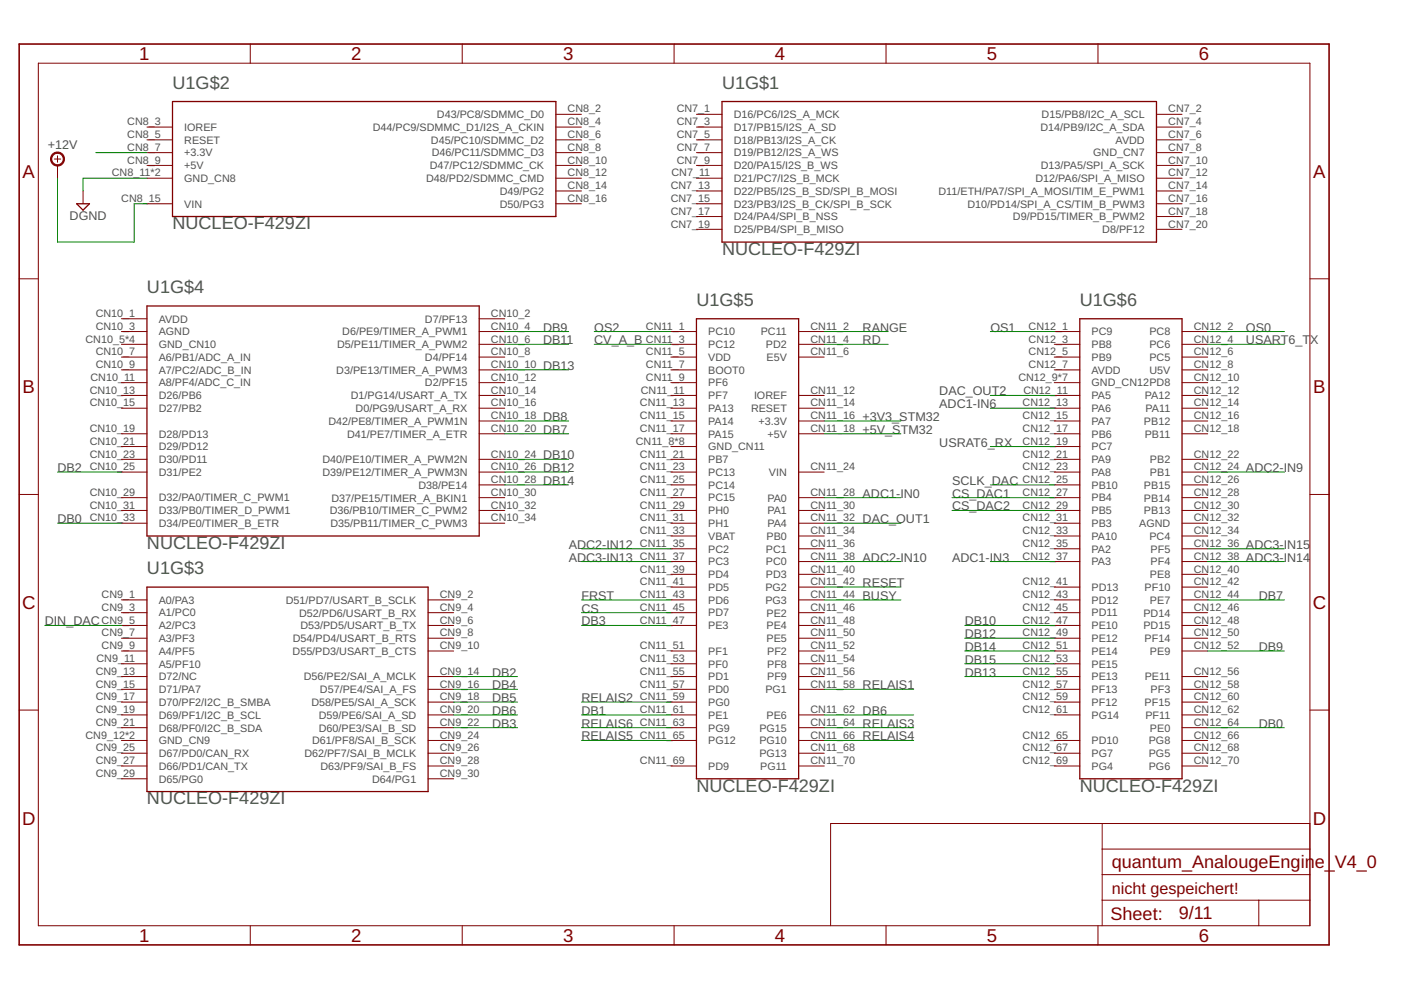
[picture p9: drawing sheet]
<svg xmlns="http://www.w3.org/2000/svg" width="297mm" height="210mm" viewBox="0 0 297 210" stroke-linecap="round" stroke-linejoin="round" font-family="sans-serif">
<g fill="none" stroke="#800000" stroke-width=".21">
<path d="M8.1 13.4h269.6v182.9h-269.6zM53.1 9.3v4.1M98 9.3v4.1M142.9 9.3v4.1M187.9 9.3v4.1M232.8 9.3v4.1M11.5 33.7h1.4M12.2 33v1.4M12.2 35.1v2.7M31.2 29.7h5.4M31.2 37.8h5.4M31.2 35.1h5.4"/>
<path d="M31.2 26.9h5.4M31.2 32.4h5.4M117.9 29.7h5.4M117.9 37.8h5.4M117.9 35.1h5.4M117.9 26.9h5.4M117.9 24.2h5.4M117.9 32.4h5.4M147.7 29.7h5.4M147.7 37.8h5.4M147.7 35.1h5.4M147.7 26.9h5.4"/>
<path d="M147.7 24.2h5.4M147.7 32.4h5.4M245.2 29.7h5.4M245.2 37.8h5.4M245.2 35.1h5.4M245.2 26.9h5.4M245.2 24.2h5.4M245.2 32.4h5.4M4.1 59.1h4M17.6 40.5v2.7M31.2 43.2h5.4M117.9 43.2h5.4"/>
<path d="M117.9 40.5h5.4M147.7 48.6h5.4M147.7 45.9h5.4M147.7 43.2h5.4M147.7 40.5h5.4M245.2 48.6h5.4M245.2 45.9h5.4M245.2 43.2h5.4M245.2 40.5h5.4M277.7 59.1h4.1M25.7 75.7h5.5M25.7 67.6h5.5"/>
<path d="M25.7 70.3h5.5M25.7 78.4h5.5M25.7 73h5.5M101.6 75.7h5.4M101.6 67.6h5.4M101.6 70.3h5.4M101.6 78.4h5.4M101.6 73h5.4M142.2 75.7h5.5M142.2 70.3h5.5M142.2 78.4h5.5M142.2 73h5.5"/>
<path d="M169.3 75.7h5.5M169.3 70.3h5.5M169.3 73h5.5M223.5 75.7h5.4M223.5 70.3h5.4M223.5 78.4h5.4M223.5 73h5.4M250.6 75.7h5.5M250.6 70.3h5.5M250.6 78.4h5.5M250.6 73h5.5M25.7 81.1h5.5"/>
<path d="M25.7 86.6h5.5M25.7 83.8h5.5M25.7 92h5.5M25.7 94.7h5.5M25.7 97.4h5.5M101.6 81.1h5.4M101.6 86.6h5.4M101.6 83.8h5.4M101.6 92h5.4M101.6 97.4h5.4M101.6 89.3h5.4M142.2 81.1h5.5"/>
<path d="M142.2 86.6h5.5M142.2 83.8h5.5M142.2 92h5.5M142.2 94.7h5.5M142.2 97.4h5.5M142.2 89.3h5.5M169.3 86.6h5.5M169.3 83.8h5.5M169.3 92h5.5M169.3 89.3h5.5M223.5 81.1h5.4M223.5 86.6h5.4"/>
<path d="M223.5 83.8h5.4M223.5 92h5.4M223.5 94.7h5.4M223.5 97.4h5.4M223.5 89.3h5.4M250.6 81.1h5.5M250.6 86.6h5.5M250.6 83.8h5.5M250.6 92h5.5M250.6 97.4h5.5M250.6 89.3h5.5M4.1 104.8h4"/>
<path d="M25.7 100.1h5.5M25.7 105.5h5.5M25.7 108.2h5.5M25.7 110.9h5.5M101.6 100.1h5.4M101.6 105.5h5.4M101.6 108.2h5.4M101.6 110.9h5.4M101.6 102.8h5.4M142.2 100.1h5.5M142.2 105.5h5.5M142.2 108.2h5.5"/>
<path d="M142.2 110.9h5.5M142.2 102.8h5.5M142.2 113.6h5.5M142.2 116.4h5.5M142.2 119.1h5.5M169.3 100.1h5.5M169.3 105.5h5.5M169.3 108.2h5.5M169.3 110.9h5.5M169.3 113.6h5.5M169.3 116.4h5.5M169.3 119.1h5.5"/>
<path d="M223.5 100.1h5.4M223.5 105.5h5.4M223.5 108.2h5.4M223.5 110.9h5.4M223.5 102.8h5.4M223.5 113.6h5.4M223.5 116.4h5.4M223.5 119.1h5.4M250.6 100.1h5.5M250.6 105.5h5.5M250.6 108.2h5.5M250.6 110.9h5.5"/>
<path d="M250.6 102.8h5.5M250.6 113.6h5.5M250.6 116.4h5.5M250.6 119.1h5.5M277.7 104.8h4.1M25.7 135.3h5.5M25.7 138h5.5M25.7 127.2h5.5M25.7 129.9h5.5M25.7 132.6h5.5M90.8 135.3h5.4M90.8 138h5.4"/>
<path d="M90.8 127.2h5.4M90.8 129.9h5.4M90.8 132.6h5.4M142.2 138h5.5M142.2 127.2h5.5M142.2 129.9h5.5M142.2 132.6h5.5M142.2 121.8h5.5M142.2 124.5h5.5M169.3 135.3h5.5M169.3 138h5.5M169.3 127.2h5.5"/>
<path d="M169.3 129.9h5.5M169.3 132.6h5.5M169.3 121.8h5.5M169.3 124.5h5.5M223.5 135.3h5.4M223.5 138h5.4M223.5 127.2h5.4M223.5 129.9h5.4M223.5 132.6h5.4M223.5 124.5h5.4M250.6 135.3h5.5M250.6 138h5.5"/>
<path d="M250.6 127.2h5.5M250.6 129.9h5.5M250.6 132.6h5.5M250.6 121.8h5.5M250.6 124.5h5.5M4.1 150.6h4M25.7 140.7h5.5M25.7 157h5.5M25.7 159.7h5.5M25.7 154.3h5.5M25.7 151.6h5.5M25.7 148.9h5.5"/>
<path d="M25.7 143.4h5.5M25.7 146.2h5.5M90.8 157h5.4M90.8 159.7h5.4M90.8 154.3h5.4M90.8 151.6h5.4M90.8 148.9h5.4M90.8 143.4h5.4M90.8 146.2h5.4M142.2 140.7h5.5M142.2 157h5.5M142.2 154.3h5.5"/>
<path d="M142.2 151.6h5.5M142.2 148.9h5.5M142.2 143.4h5.5M142.2 146.2h5.5M169.3 140.7h5.5M169.3 157h5.5M169.3 159.7h5.5M169.3 154.3h5.5M169.3 151.6h5.5M169.3 143.4h5.5M169.3 146.2h5.5M223.5 140.7h5.4"/>
<path d="M223.5 157h5.4M223.5 159.7h5.4M223.5 151.6h5.4M223.5 148.9h5.4M223.5 143.4h5.4M223.5 146.2h5.4M250.6 157h5.5M250.6 159.7h5.5M250.6 154.3h5.5M250.6 151.6h5.5M250.6 148.9h5.5M250.6 143.4h5.5"/>
<path d="M250.6 146.2h5.5M277.7 150.6h4.1M25.7 162.4h5.5M25.7 165.1h5.5M90.8 162.4h5.4M90.8 165.1h5.4M142.2 162.4h5.5M169.3 162.4h5.5M223.5 162.4h5.4M233.7 174.6v21.7M250.6 162.4h5.5M277.7 174.6h-101.6v21.7"/>
<path d="M53.1 196.3v4M98 196.3v4M142.9 196.3v4M187.9 196.3v4M232.8 196.3v4M233.7 190.9h44M233.7 185.4h44M233.7 180h44M266.9 190.9v5.4"/>
</g>
<path d="M4.1 9.3h277.7v191h-277.7z" fill="none" stroke="#800000" stroke-width=".34"/>
<path d="M36.6 21.5h81.3v24.4h-81.3zM153.1 21.5h92.1v29.8h-92.1zM16.3 43.2h2.7l-1.4 1.4zM31.2 64.9h70.4v48.7h-70.4zM147.7 67.6h21.6v97.5h-21.6zM228.9 67.6h21.7v97.5h-21.7zM31.2 124.5h59.6v43.3h-59.6z" fill="none" stroke="#800000" stroke-width=".28"/>
<path d="M11.1 32.7a1.49 1.49 0 0 1 2.3 .2 1.49 1.49 0 0 1-.8 2.2 1.49 1.49 0 0 1-1.9-1.4h.3a1.22 1.22 0 0 1 1.7-1.1 1.22 1.22 0 0 1 .3 2 1.22 1.22 0 0 1-2-.6v-.3h-.3z" fill-rule="evenodd" fill="#800000" stroke="#800000" stroke-width=".21"/>
<g fill="none" stroke="#008000" stroke-width=".21">
<path d="M12.2 37.8v13.5h16.2v-8.1h2.8M20.3 32.4h10.9M31.2 37.8h-13.6v2.7M107 73h13.6M107 78.4h13.6M107 70.3h13.6M126 73h16.2M126 70.3h16.2M174.8 73h13.5M174.8 70.3h13.5M210 70.3h13.5M256.1 73h16.2"/>
<path d="M256.1 70.3h16.2M107 92h13.6M107 89.3h13.6M107 97.4h13.6M174.8 92h16.2M174.8 89.3h16.2M210 83.8h13.5M210 94.7h13.5M210 86.6h13.5M12.2 110.9h13.5M12.2 100.1h13.5M107 100.1h13.6"/>
<path d="M107 102.8h13.6M123.3 119.1h18.9M123.3 116.4h18.9M174.8 110.9h16.2M174.8 105.5h16.2M174.8 119.1h16.2M201.8 105.5h21.7M201.8 108.2h21.7M210 119.1h13.5M210 102.8h13.5M256.1 119.1h16.2M256.1 100.1h16.2"/>
<path d="M256.1 116.4h16.2M9.5 132.6h16.2M123.3 132.6h18.9M123.3 127.2h18.9M123.3 129.9h18.9M174.8 127.2h16.2M174.8 124.5h16.2M204.6 132.6h18.9M204.6 138h18.9M204.6 135.3h18.9M256.1 127.2h16.2M256.1 138h16.2"/>
<path d="M96.2 154.3h13.5M96.2 146.2h13.5M96.2 151.6h13.5M96.2 148.9h13.5M96.2 143.4h13.5M123.3 157h18.9M123.3 154.3h18.9M123.3 151.6h18.9M123.3 148.9h18.9M174.8 157h18.9M174.8 154.3h18.9M174.8 146.2h18.9"/>
<path d="M174.8 151.6h18.9M204.6 143.4h18.9M204.6 140.7h18.9M256.1 154.3h16.2"/>
</g>
<g font-size="3.9" fill="#800000">
<text x="29.5" y="12.8">1</text>
<text x="74.4" y="12.8">2</text>
<text x="119.4" y="12.8">3</text>
<text x="164.3" y="12.8">4</text>
<text x="209.2" y="12.8">5</text>
<text x="254.2" y="12.8">6</text>
<text x="4.8" y="37.7">A</text>
<text x="278.4" y="37.7">A</text>
<text x="4.8" y="83.4">B</text>
<text x="278.4" y="83.4">B</text>
<text x="4.7" y="129.1">C</text>
<text x="278.3" y="129.1">C</text>
<text x="4.7" y="174.8">D</text>
<text x="278.3" y="174.8">D</text>
<text x="29.5" y="199.7">1</text>
<text x="74.4" y="199.7">2</text>
<text x="119.4" y="199.7">3</text>
<text x="164.3" y="199.7">4</text>
<text x="209.2" y="199.7">5</text>
<text x="254.2" y="199.7">6</text>
</g>
<g font-size="3.8" fill="#505050">
<text x="36.6" y="18.8">U1G$2</text>
<text x="153.1" y="18.8">U1G$1</text>
<text x="36.6" y="48.6">NUCLEO-F429ZI</text>
<text x="153.1" y="54">NUCLEO-F429ZI</text>
<text x="31.2" y="62.2">U1G$4</text>
<text x="147.7" y="64.9">U1G$5</text>
<text x="228.9" y="64.9">U1G$6</text>
<text x="31.2" y="116.4">NUCLEO-F429ZI</text>
<text x="31.2" y="121.8">U1G$3</text>
<text x="147.7" y="167.8">NUCLEO-F429ZI</text>
<text x="228.9" y="167.8">NUCLEO-F429ZI</text>
<text x="31.2" y="170.5">NUCLEO-F429ZI</text>
</g>
<g font-size="3.8" fill="#800000">
<text x="235.7" y="184.1">quantum_AnalougeEngin</text>
<text x="278.7" y="184.1">e_V4_0</text>
<text x="235.5" y="195.1">Sheet:</text>
<text x="249.9" y="194.9">9/11</text>
</g>
<text font-size="3.4" fill="#800000" x="235.7" y="189.5">nicht gespeichert!</text>
<g font-size="2.7" fill="#505050">
<text x="10.2" y="31.7">+12V</text>
<text x="14.8" y="46.6">DGND</text>
<text x="115.2" y="70.3">DB9</text>
<text x="126" y="70.3">OS2</text>
<text x="182.9" y="70.3">RANGE</text>
<text x="210" y="70.3">OS1</text>
<text x="264.2" y="70.3">OS0</text>
<text x="115.2" y="73">DB11</text>
<text x="126" y="73">CV_A_B</text>
<text x="182.9" y="73">RD</text>
<text x="264.2" y="73">USART6_T</text>
<text x="277.8" y="73">X</text>
<text x="115.2" y="78.4">DB13</text>
<text x="199.1" y="83.8">DAC_OUT2</text>
<text x="115.2" y="89.3">DB8</text>
<text x="182.9" y="89.3">+3V3_STM32</text>
<text x="199.1" y="86.5">ADC1-IN6</text>
<text x="115.2" y="92">DB7</text>
<text x="182.9" y="92">+5V_STM32</text>
<text x="199.1" y="94.7">USRAT6_RX</text>
<text x="12.2" y="100.1">DB2</text>
<text x="115.2" y="97.4">DB10</text>
<text x="115.2" y="100.1">DB12</text>
<text x="264.2" y="100.1">ADC2-IN9</text>
<text x="115.2" y="102.8">DB14</text>
<text x="182.9" y="105.5">ADC1-IN0</text>
<text x="201.9" y="102.8">SCLK_DAC</text>
<text x="201.9" y="105.5">CS_DAC1</text>
<text x="12.2" y="110.9">DB0</text>
<text x="182.9" y="110.9">DAC_OUT1</text>
<text x="201.9" y="108.2">CS_DAC2</text>
<text x="120.6" y="116.4">ADC2-IN12</text>
<text x="120.6" y="119.1">ADC3-IN13</text>
<text x="182.9" y="119.1">ADC2-IN10</text>
<text x="201.9" y="119.1">ADC1-IN3</text>
<text x="264.2" y="119.1">ADC3-IN14</text>
<text x="264.2" y="116.4">ADC3-IN15</text>
<text x="182.9" y="124.5">RESET</text>
<text x="123.3" y="127.2">FRST</text>
<text x="123.3" y="129.9">CS</text>
<text x="182.9" y="127.2">BUSY</text>
<text x="266.9" y="127.2">DB7</text>
<text x="9.5" y="132.6">DIN_DAC</text>
<text x="123.3" y="132.6">DB3</text>
<text x="204.6" y="132.6">DB10</text>
<text x="204.6" y="135.3">DB12</text>
<text x="104.3" y="143.4">DB2</text>
<text x="204.6" y="140.7">DB15</text>
<text x="204.6" y="138">DB14</text>
<text x="204.6" y="143.4">DB13</text>
<text x="266.9" y="138">DB9</text>
<text x="104.3" y="148.9">DB5</text>
<text x="104.3" y="146.2">DB4</text>
<text x="123.3" y="148.9">RELAIS2</text>
<text x="182.9" y="146.2">RELAIS1</text>
<text x="104.3" y="154.3">DB3</text>
<text x="104.3" y="151.6">DB6</text>
<text x="123.3" y="154.3">RELAIS6</text>
<text x="123.3" y="151.6">DB1</text>
<text x="182.9" y="154.3">RELAIS3</text>
<text x="182.9" y="151.6">DB6</text>
<text x="266.9" y="154.3">DB0</text>
<text x="123.3" y="157">RELAIS5</text>
<text x="182.9" y="157">RELAIS4</text>
</g>
<g font-size="2.3" fill="#505050">
<text x="120.4" y="23.9">CN8_2</text>
<text x="143.5" y="23.9">CN7_1</text>
<text x="247.7" y="23.9">CN7_2</text>
<text x="27" y="26.6">CN8_3</text>
<text x="27" y="29.3">CN8_5</text>
<text x="39.1" y="27.8">IOREF</text>
<text x="79" y="27.8">D44/PC9/SDMMC_D1/I2S_A_CKIN</text>
<text x="92.6" y="25">D43/PC8/SDMMC_D0</text>
<text x="120.4" y="26.6">CN8_4</text>
<text x="120.4" y="29.3">CN8_6</text>
<text x="143.5" y="26.6">CN7_3</text>
<text x="143.5" y="29.3">CN7_5</text>
<text x="155.6" y="25">D16/PC6/I2S_A_MCK</text>
<text x="155.6" y="27.8">D17/PB15/I2S_A_SD</text>
<text x="220.6" y="27.8">D14/PB9/I2C_A_SDA</text>
<text x="220.8" y="25">D15/PB8/I2C_A_SCL</text>
<text x="247.7" y="29.3">CN7_6</text>
<text x="247.7" y="26.6">CN7_4</text>
<text x="27" y="32">CN8_7</text>
<text x="27" y="34.7">CN8_9</text>
<text x="39.1" y="33.2">+3.3V</text>
<text x="39.1" y="35.9">+5V</text>
<text x="39.1" y="30.5">RESET</text>
<text x="91.1" y="35.9">D47/PC12/SDMMC_CK</text>
<text x="91.4" y="30.5">D45/PC10/SDMMC_D2</text>
<text x="91.5" y="33.2">D46/PC11/SDMMC_D3</text>
<text x="120.4" y="32">CN8_8</text>
<text x="120.4" y="34.7">CN8_10</text>
<text x="143.5" y="32">CN7_7</text>
<text x="143.5" y="34.7">CN7_9</text>
<text x="155.6" y="30.5">D18/PB13/I2S_A_CK</text>
<text x="155.6" y="33.2">D19/PB12/I2S_A_WS</text>
<text x="155.6" y="35.9">D20/PA15/I2S_B_WS</text>
<text x="220.7" y="35.9">D13/PA5/SPI_A_SCK</text>
<text x="231.8" y="33.2">GND_CN7</text>
<text x="236.5" y="30.5">AVDD</text>
<text x="247.7" y="34.7">CN7_10</text>
<text x="247.7" y="32">CN7_8</text>
<text x="23.7" y="37.4">CN8_11*2</text>
<text x="39.1" y="38.6">GND_CN8</text>
<text x="90.3" y="38.6">D48/PD2/SDMMC_CMD</text>
<text x="106" y="41.3">D49/PG2</text>
<text x="120.4" y="40.1">CN8_14</text>
<text x="120.4" y="37.4">CN8_12</text>
<text x="142.2" y="40.1">CN7_13</text>
<text x="142.4" y="37.4">CN7_11</text>
<text x="155.6" y="38.6">D21/PC7/I2S_B_MCK</text>
<text x="155.6" y="41.3">D22/PB5/I2S_B_SD/SPI_B_MOSI</text>
<text x="199" y="41.3">D11/ETH/PA7/SPI_A_MOSI/TIM_E_PWM1</text>
<text x="219.5" y="38.6">D12/PA6/SPI_A_MISO</text>
<text x="247.7" y="40.1">CN7_14</text>
<text x="247.7" y="37.4">CN7_12</text>
<text x="25.7" y="42.8">CN8_15</text>
<text x="39.1" y="44">VIN</text>
<text x="106" y="44">D50/PG3</text>
<text x="120.4" y="42.8">CN8_16</text>
<text x="142.2" y="42.8">CN7_15</text>
<text x="142.2" y="45.5">CN7_17</text>
<text x="155.6" y="44">D23/PB3/I2S_B_CK/SPI_B_SCK</text>
<text x="155.6" y="46.7">D24/PA4/SPI_B_NSS</text>
<text x="205.1" y="44">D10/PD14/SPI_A_CS/TIM_B_PWM3</text>
<text x="214.8" y="46.7">D9/PD15/TIMER_B_PWM2</text>
<text x="247.7" y="45.5">CN7_18</text>
<text x="247.7" y="42.8">CN7_16</text>
<text x="142.2" y="48.2">CN7_19</text>
<text x="155.6" y="49.4">D25/PB4/SPI_B_MISO</text>
<text x="233.7" y="49.4">D8/PF12</text>
<text x="247.7" y="48.2">CN7_20</text>
<text x="20.3" y="69.9">CN10_3</text>
<text x="20.3" y="67.2">CN10_1</text>
<text x="33.7" y="71.1">AGND</text>
<text x="33.7" y="68.4">AVDD</text>
<text x="72.6" y="71.1">D6/PE9/TIMER_A_PWM1</text>
<text x="90.1" y="68.4">D7/PF13</text>
<text x="104.1" y="67.2">CN10_2</text>
<text x="104.1" y="69.9">CN10_4</text>
<text x="137" y="69.9">CN11_1</text>
<text x="150.2" y="71.1">PC10</text>
<text x="161.3" y="71.1">PC11</text>
<text x="171.8" y="69.9">CN11_2</text>
<text x="218.1" y="69.9">CN12_1</text>
<text x="231.4" y="71.1">PC9</text>
<text x="243.7" y="71.1">PC8</text>
<text x="253.1" y="69.9">CN12_2</text>
<text x="18.1" y="72.6">CN10_5*4</text>
<text x="20.3" y="75.3">CN10_7</text>
<text x="33.7" y="76.5">A6/PB1/ADC_A_IN</text>
<text x="33.7" y="73.8">GND_CN10</text>
<text x="71.5" y="73.8">D5/PE11/TIMER_A_PWM2</text>
<text x="90.1" y="76.5">D4/PF14</text>
<text x="104.1" y="75.3">CN10_8</text>
<text x="104.1" y="72.6">CN10_6</text>
<text x="137" y="72.6">CN11_3</text>
<text x="137" y="75.3">CN11_5</text>
<text x="150.2" y="73.8">PC12</text>
<text x="150.2" y="76.5">VDD</text>
<text x="162.4" y="73.8">PD2</text>
<text x="162.5" y="76.5">E5V</text>
<text x="171.8" y="72.6">CN11_4</text>
<text x="171.8" y="75.3">CN11_6</text>
<text x="218.1" y="72.6">CN12_3</text>
<text x="218.1" y="75.3">CN12_5</text>
<text x="231.4" y="73.8">PB8</text>
<text x="231.4" y="76.5">PB9</text>
<text x="243.7" y="73.8">PC6</text>
<text x="243.7" y="76.5">PC5</text>
<text x="253.1" y="72.6">CN12_4</text>
<text x="253.1" y="75.3">CN12_6</text>
<text x="19" y="83.5">CN10_13</text>
<text x="19.2" y="80.7">CN10_11</text>
<text x="20.3" y="78">CN10_9</text>
<text x="33.7" y="79.2">A7/PC2/ADC_B_IN</text>
<text x="33.7" y="81.9">A8/PF4/ADC_C_IN</text>
<text x="71.3" y="79.2">D3/PE13/TIMER_A_PWM3</text>
<text x="90.1" y="81.9">D2/PF15</text>
<text x="104.1" y="80.7">CN10_12</text>
<text x="104.1" y="83.5">CN10_14</text>
<text x="104.1" y="78">CN10_10</text>
<text x="135.9" y="83.5">CN11_11</text>
<text x="137" y="78">CN11_7</text>
<text x="137" y="80.7">CN11_9</text>
<text x="150.2" y="79.2">BOOT0</text>
<text x="150.2" y="81.9">PF6</text>
<text x="171.8" y="83.5">CN11_12</text>
<text x="215.9" y="80.7">CN12_9*7</text>
<text x="217" y="83.5">CN12_11</text>
<text x="218.1" y="78">CN12_7</text>
<text x="231.4" y="79.2">AVDD</text>
<text x="231.4" y="81.9">GND_CN12PD8</text>
<text x="243.7" y="79.2">U5V</text>
<text x="253.1" y="78">CN12_8</text>
<text x="253.1" y="80.7">CN12_10</text>
<text x="253.1" y="83.5">CN12_12</text>
<text x="19" y="86.2">CN10_15</text>
<text x="33.7" y="84.7">D26/PB6</text>
<text x="33.7" y="87.4">D27/PB2</text>
<text x="74.4" y="84.7">D1/PG14/USART_A_TX</text>
<text x="75.4" y="87.4">D0/PG9/USART_A_RX</text>
<text x="104.1" y="86.2">CN10_16</text>
<text x="104.1" y="88.9">CN10_18</text>
<text x="135.7" y="86.2">CN11_13</text>
<text x="135.7" y="88.9">CN11_15</text>
<text x="150.2" y="84.7">PF7</text>
<text x="150.2" y="87.4">PA13</text>
<text x="159.2" y="87.4">RESET</text>
<text x="159.9" y="84.7">IOREF</text>
<text x="171.8" y="86.2">CN11_14</text>
<text x="171.8" y="88.9">CN11_16</text>
<text x="216.8" y="86.2">CN12_13</text>
<text x="216.8" y="88.9">CN12_15</text>
<text x="231.4" y="84.7">PA5</text>
<text x="231.4" y="87.4">PA6</text>
<text x="242.7" y="84.7">PA12</text>
<text x="242.9" y="87.4">PA11</text>
<text x="253.1" y="86.2">CN12_14</text>
<text x="253.1" y="88.9">CN12_16</text>
<text x="19" y="91.6">CN10_19</text>
<text x="19" y="94.3">CN10_21</text>
<text x="33.7" y="92.8">D28/PD13</text>
<text x="33.7" y="95.5">D29/PD12</text>
<text x="69.6" y="90.1">D42/PE8/TIMER_A_PWM1N</text>
<text x="73.6" y="92.8">D41/PE7/TIMER_A_ETR</text>
<text x="104.1" y="91.6">CN10_20</text>
<text x="134.8" y="94.3">CN11_8*8</text>
<text x="135.7" y="91.6">CN11_17</text>
<text x="150.2" y="90.1">PA14</text>
<text x="150.2" y="92.8">PA15</text>
<text x="150.2" y="95.5">GND_CN11</text>
<text x="160.8" y="90.1">+3.3V</text>
<text x="162.7" y="92.8">+5V</text>
<text x="171.8" y="91.6">CN11_18</text>
<text x="216.8" y="91.6">CN12_17</text>
<text x="216.8" y="94.3">CN12_19</text>
<text x="231.4" y="90.1">PA7</text>
<text x="231.4" y="92.8">PB6</text>
<text x="231.4" y="95.5">PC7</text>
<text x="242.5" y="90.1">PB12</text>
<text x="242.7" y="92.8">PB11</text>
<text x="253.1" y="91.6">CN12_18</text>
<text x="19" y="97">CN10_23</text>
<text x="19" y="99.7">CN10_25</text>
<text x="33.7" y="98.2">D30/PD11</text>
<text x="33.7" y="100.9">D31/PE2</text>
<text x="68.4" y="100.9">D39/PE12/TIMER_A_PWM3N</text>
<text x="68.4" y="98.2">D40/PE10/TIMER_A_PWM2N</text>
<text x="104.1" y="99.7">CN10_26</text>
<text x="104.1" y="97">CN10_24</text>
<text x="135.7" y="97">CN11_21</text>
<text x="135.7" y="99.7">CN11_23</text>
<text x="150.2" y="98.2">PB7</text>
<text x="150.2" y="100.9">PC13</text>
<text x="163" y="100.9">VIN</text>
<text x="171.8" y="99.7">CN11_24</text>
<text x="216.8" y="97">CN12_21</text>
<text x="216.8" y="99.7">CN12_23</text>
<text x="231.4" y="98.2">PA9</text>
<text x="231.4" y="100.9">PA8</text>
<text x="243.8" y="98.2">PB2</text>
<text x="243.8" y="100.9">PB1</text>
<text x="253.1" y="97">CN12_22</text>
<text x="253.1" y="99.7">CN12_24</text>
<text x="19" y="105.1">CN10_29</text>
<text x="19" y="107.8">CN10_31</text>
<text x="33.7" y="106.3">D32/PA0/TIMER_C_PWM1</text>
<text x="70.3" y="106.3">D37/PE15/TIMER_A_BKIN1</text>
<text x="88.7" y="103.6">D38/PE14</text>
<text x="104.1" y="107.8">CN10_32</text>
<text x="104.1" y="105.1">CN10_30</text>
<text x="104.1" y="102.4">CN10_28</text>
<text x="135.7" y="102.4">CN11_25</text>
<text x="135.7" y="105.1">CN11_27</text>
<text x="135.7" y="107.8">CN11_29</text>
<text x="150.2" y="103.6">PC14</text>
<text x="150.2" y="106.3">PC15</text>
<text x="162.7" y="106.3">PA0</text>
<text x="171.8" y="105.1">CN11_28</text>
<text x="171.8" y="107.8">CN11_30</text>
<text x="216.8" y="102.4">CN12_25</text>
<text x="216.8" y="105.1">CN12_27</text>
<text x="216.8" y="107.8">CN12_29</text>
<text x="231.4" y="103.6">PB10</text>
<text x="231.4" y="106.3">PB4</text>
<text x="242.5" y="103.6">PB15</text>
<text x="242.5" y="106.3">PB14</text>
<text x="253.1" y="102.4">CN12_26</text>
<text x="253.1" y="105.1">CN12_28</text>
<text x="253.1" y="107.8">CN12_30</text>
<text x="19" y="110.6">CN10_33</text>
<text x="33.7" y="109">D33/PB0/TIMER_D_PWM1</text>
<text x="33.7" y="111.7">D34/PE0/TIMER_B_ETR</text>
<text x="69.9" y="109">D36/PB10/TIMER_C_PWM2</text>
<text x="70.1" y="111.7">D35/PB11/TIMER_C_PWM3</text>
<text x="104.1" y="110.6">CN10_34</text>
<text x="135.7" y="110.6">CN11_31</text>
<text x="135.7" y="113.3">CN11_33</text>
<text x="150.2" y="109">PH0</text>
<text x="150.2" y="111.7">PH1</text>
<text x="162.7" y="109">PA1</text>
<text x="162.7" y="111.7">PA4</text>
<text x="171.8" y="110.6">CN11_32</text>
<text x="171.8" y="113.3">CN11_34</text>
<text x="216.8" y="110.6">CN12_31</text>
<text x="216.8" y="113.3">CN12_33</text>
<text x="231.4" y="109">PB5</text>
<text x="231.4" y="111.7">PB3</text>
<text x="241.5" y="111.7">AGND</text>
<text x="242.5" y="109">PB13</text>
<text x="253.1" y="110.6">CN12_32</text>
<text x="253.1" y="113.3">CN12_34</text>
<text x="135.7" y="116">CN11_35</text>
<text x="135.7" y="118.7">CN11_37</text>
<text x="150.2" y="114.5">VBAT</text>
<text x="150.2" y="117.2">PC2</text>
<text x="150.2" y="119.9">PC3</text>
<text x="162.4" y="117.2">PC1</text>
<text x="162.4" y="119.9">PC0</text>
<text x="162.5" y="114.5">PB0</text>
<text x="171.8" y="116">CN11_36</text>
<text x="171.8" y="118.7">CN11_38</text>
<text x="216.8" y="116">CN12_35</text>
<text x="216.8" y="118.7">CN12_37</text>
<text x="231.4" y="114.5">PA10</text>
<text x="231.4" y="117.2">PA2</text>
<text x="231.4" y="119.9">PA3</text>
<text x="243.7" y="114.5">PC4</text>
<text x="243.9" y="117.2">PF5</text>
<text x="243.9" y="119.9">PF4</text>
<text x="253.1" y="116">CN12_36</text>
<text x="253.1" y="118.7">CN12_38</text>
<text x="135.7" y="121.4">CN11_39</text>
<text x="135.7" y="124.1">CN11_41</text>
<text x="150.2" y="122.6">PD4</text>
<text x="150.2" y="125.3">PD5</text>
<text x="162.3" y="125.3">PG2</text>
<text x="162.4" y="122.6">PD3</text>
<text x="171.8" y="121.4">CN11_40</text>
<text x="171.8" y="124.1">CN11_42</text>
<text x="216.8" y="124.1">CN12_41</text>
<text x="231.4" y="125.3">PD13</text>
<text x="242.7" y="125.3">PF10</text>
<text x="243.8" y="122.6">PE8</text>
<text x="253.1" y="121.4">CN12_40</text>
<text x="253.1" y="124.1">CN12_42</text>
<text x="21.6" y="126.8">CN9_1</text>
<text x="21.6" y="129.5">CN9_3</text>
<text x="33.7" y="128">A0/PA3</text>
<text x="33.7" y="130.7">A1/PC0</text>
<text x="60.6" y="128">D51/PD7/USART_B_SCLK</text>
<text x="63.4" y="130.7">D52/PD6/USART_B_RX</text>
<text x="93.3" y="126.8">CN9_2</text>
<text x="93.3" y="129.5">CN9_4</text>
<text x="135.7" y="126.8">CN11_43</text>
<text x="135.7" y="129.5">CN11_45</text>
<text x="150.2" y="128">PD6</text>
<text x="150.2" y="130.7">PD7</text>
<text x="162.3" y="128">PG3</text>
<text x="162.5" y="130.7">PE2</text>
<text x="171.8" y="126.8">CN11_44</text>
<text x="171.8" y="129.5">CN11_46</text>
<text x="216.8" y="126.8">CN12_43</text>
<text x="216.8" y="129.5">CN12_45</text>
<text x="231.4" y="128">PD12</text>
<text x="231.4" y="130.7">PD11</text>
<text x="242.4" y="130.7">PD14</text>
<text x="243.8" y="128">PE7</text>
<text x="253.1" y="126.8">CN12_44</text>
<text x="253.1" y="129.5">CN12_46</text>
<text x="21.6" y="134.9">CN9_7</text>
<text x="21.6" y="137.6">CN9_9</text>
<text x="21.6" y="132.2">CN9_5</text>
<text x="33.7" y="136.1">A3/PF3</text>
<text x="33.7" y="133.4">A2/PC3</text>
<text x="62.1" y="136.1">D54/PD4/USART_B_RTS</text>
<text x="63.7" y="133.4">D53/PD5/USART_B_TX</text>
<text x="93.3" y="132.2">CN9_6</text>
<text x="93.3" y="134.9">CN9_8</text>
<text x="93.3" y="137.6">CN9_10</text>
<text x="135.7" y="132.2">CN11_47</text>
<text x="135.7" y="137.6">CN11_51</text>
<text x="150.2" y="133.4">PE3</text>
<text x="162.5" y="133.4">PE4</text>
<text x="162.5" y="136.1">PE5</text>
<text x="171.8" y="132.2">CN11_48</text>
<text x="171.8" y="134.9">CN11_50</text>
<text x="171.8" y="137.6">CN11_52</text>
<text x="216.8" y="132.2">CN12_47</text>
<text x="216.8" y="134.9">CN12_49</text>
<text x="216.8" y="137.6">CN12_51</text>
<text x="231.4" y="133.4">PE10</text>
<text x="231.4" y="136.1">PE12</text>
<text x="242.4" y="133.4">PD15</text>
<text x="242.7" y="136.1">PF14</text>
<text x="253.1" y="132.2">CN12_48</text>
<text x="253.1" y="134.9">CN12_50</text>
<text x="253.1" y="137.6">CN12_52</text>
<text x="20.3" y="143.1">CN9_13</text>
<text x="20.5" y="140.4">CN9_11</text>
<text x="33.7" y="138.8">A4/PF5</text>
<text x="33.7" y="141.5">A5/PF10</text>
<text x="62" y="138.8">D55/PD3/USART_B_CTS</text>
<text x="93.3" y="143.1">CN9_14</text>
<text x="135.7" y="140.4">CN11_53</text>
<text x="135.7" y="143.1">CN11_55</text>
<text x="150.2" y="138.8">PF1</text>
<text x="150.2" y="141.5">PF0</text>
<text x="162.7" y="138.8">PF2</text>
<text x="162.7" y="141.6">PF8</text>
<text x="171.8" y="140.4">CN11_54</text>
<text x="171.8" y="143.1">CN11_56</text>
<text x="216.8" y="140.4">CN12_53</text>
<text x="216.8" y="143.1">CN12_55</text>
<text x="231.4" y="138.8">PE14</text>
<text x="231.4" y="141.5">PE15</text>
<text x="243.8" y="138.8">PE9</text>
<text x="253.1" y="143.1">CN12_56</text>
<text x="20.3" y="148.5">CN9_17</text>
<text x="20.3" y="145.8">CN9_15</text>
<text x="33.7" y="149.7">D70/PF2/I2C_B_SMBA</text>
<text x="33.7" y="147">D71/PA7</text>
<text x="33.7" y="144.3">D72/NC</text>
<text x="64.4" y="144.3">D56/PE2/SAI_A_MCLK</text>
<text x="66" y="149.7">D58/PE5/SAI_A_SCK</text>
<text x="67.8" y="147">D57/PE4/SAI_A_FS</text>
<text x="93.3" y="145.8">CN9_16</text>
<text x="93.3" y="148.5">CN9_18</text>
<text x="135.7" y="145.8">CN11_57</text>
<text x="135.7" y="148.5">CN11_59</text>
<text x="150.2" y="144.3">PD1</text>
<text x="150.2" y="147">PD0</text>
<text x="150.2" y="149.7">PG0</text>
<text x="162.3" y="147">PG1</text>
<text x="162.7" y="144.3">PF9</text>
<text x="171.8" y="145.8">CN11_58</text>
<text x="216.8" y="145.8">CN12_57</text>
<text x="216.8" y="148.5">CN12_59</text>
<text x="231.4" y="144.3">PE13</text>
<text x="231.4" y="147">PF13</text>
<text x="231.4" y="149.7">PF12</text>
<text x="242.7" y="149.7">PF15</text>
<text x="242.7" y="144.3">PE11</text>
<text x="243.9" y="147">PF3</text>
<text x="253.1" y="145.8">CN12_58</text>
<text x="253.1" y="148.5">CN12_60</text>
<text x="20.3" y="153.9">CN9_21</text>
<text x="20.3" y="151.2">CN9_19</text>
<text x="33.7" y="155.1">D68/PF0/I2C_B_SDA</text>
<text x="33.7" y="152.4">D69/PF1/I2C_B_SCL</text>
<text x="67.6" y="152.4">D59/PE6/SAI_A_SD</text>
<text x="67.6" y="155.1">D60/PE3/SAI_B_SD</text>
<text x="93.3" y="151.2">CN9_20</text>
<text x="93.3" y="153.9">CN9_22</text>
<text x="135.7" y="151.2">CN11_61</text>
<text x="135.7" y="153.9">CN11_63</text>
<text x="150.2" y="152.4">PE1</text>
<text x="150.2" y="155.1">PG9</text>
<text x="161" y="155.1">PG15</text>
<text x="162.5" y="152.4">PE6</text>
<text x="171.8" y="151.2">CN11_62</text>
<text x="171.8" y="153.9">CN11_64</text>
<text x="216.8" y="151.2">CN12_61</text>
<text x="231.4" y="152.4">PG14</text>
<text x="242.8" y="152.4">PF11</text>
<text x="243.8" y="155.1">PE0</text>
<text x="253.1" y="151.2">CN12_62</text>
<text x="253.1" y="153.9">CN12_64</text>
<text x="18.1" y="156.6">CN9_12*2</text>
<text x="20.3" y="159.3">CN9_25</text>
<text x="33.7" y="160.5">D67/PD0/CAN_RX</text>
<text x="33.7" y="157.8">GND_CN9</text>
<text x="64.5" y="160.5">D62/PF7/SAI_B_MCLK</text>
<text x="66.2" y="157.8">D61/PF8/SAI_B_SCK</text>
<text x="93.3" y="156.6">CN9_24</text>
<text x="93.3" y="159.3">CN9_26</text>
<text x="135.7" y="156.6">CN11_65</text>
<text x="150.2" y="157.8">PG12</text>
<text x="161" y="157.8">PG10</text>
<text x="161" y="160.5">PG13</text>
<text x="171.8" y="156.6">CN11_66</text>
<text x="171.8" y="159.3">CN11_68</text>
<text x="216.8" y="156.6">CN12_65</text>
<text x="216.8" y="159.3">CN12_67</text>
<text x="231.4" y="157.8">PD10</text>
<text x="231.4" y="160.5">PG7</text>
<text x="243.6" y="157.8">PG8</text>
<text x="243.6" y="160.5">PG5</text>
<text x="253.1" y="156.6">CN12_66</text>
<text x="253.1" y="159.3">CN12_68</text>
<text x="20.3" y="164.7">CN9_29</text>
<text x="20.3" y="162">CN9_27</text>
<text x="33.7" y="165.9">D65/PG0</text>
<text x="33.7" y="163.2">D66/PD1/CAN_TX</text>
<text x="68" y="163.2">D63/PF9/SAI_B_FS</text>
<text x="78.9" y="165.9">D64/PG1</text>
<text x="93.3" y="162">CN9_28</text>
<text x="93.3" y="164.7">CN9_30</text>
<text x="135.7" y="162">CN11_69</text>
<text x="150.2" y="163.2">PD9</text>
<text x="161.2" y="163.2">PG11</text>
<text x="171.8" y="162">CN11_70</text>
<text x="216.8" y="162">CN12_69</text>
<text x="231.4" y="163.2">PG4</text>
<text x="243.6" y="163.2">PG6</text>
<text x="253.1" y="162">CN12_70</text>
</g>
</svg>
